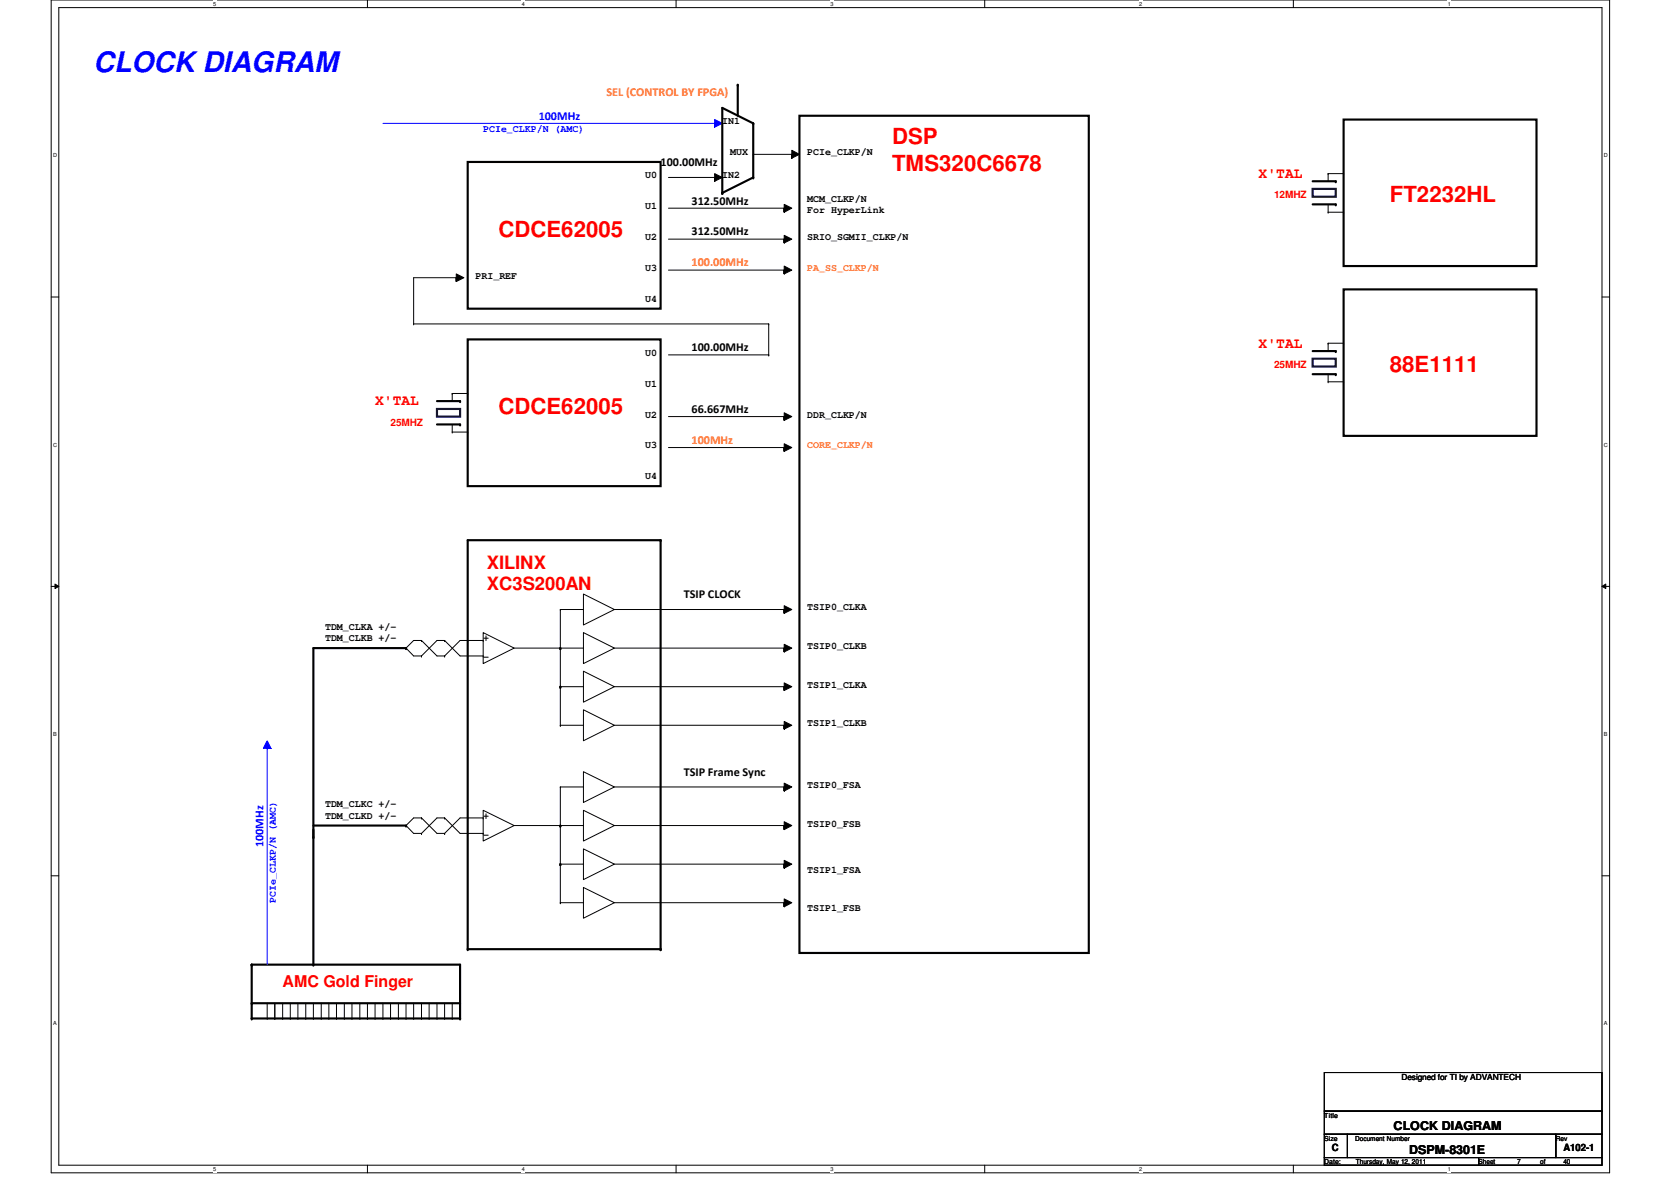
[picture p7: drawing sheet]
<svg xmlns="http://www.w3.org/2000/svg" width="297mm" height="210mm" viewBox="0 0 297 210" stroke-linecap="round" stroke-linejoin="round" font-family="sans-serif">
<path d="M9.1 0h277v208.4h-277zM10.5 1.4h274.3v205.7h-274.3z" fill="none" stroke="#000" stroke-width=".18"/>
<g fill="#fff">
<path d="M37.9 .1h.5v1.1h-.5z"/>
<path d="M37.9 207.2h.5v1.1h-.5z"/>
</g>
<path d="M65.3 0v1.4M65.3 207.1v1.3" fill="none" stroke="#000" stroke-width=".18"/>
<g fill="#fff">
<path d="M92.7 .1h.6v1.1h-.6z"/>
<path d="M92.7 207.2h.6v1.1h-.6z"/>
</g>
<path d="M120.2 0v1.4M120.2 207.1v1.3" fill="none" stroke="#000" stroke-width=".18"/>
<g fill="#fff">
<path d="M147.6 .1h.6v1.1h-.6z"/>
<path d="M147.6 207.2h.6v1.1h-.6z"/>
</g>
<path d="M175 0v1.4M175 207.1v1.3" fill="none" stroke="#000" stroke-width=".18"/>
<g fill="#fff">
<path d="M202.5 .1h.5v1.1h-.5z"/>
<path d="M202.5 207.2h.5v1.1h-.5z"/>
</g>
<path d="M229.9 0v1.4M229.9 207.1v1.3" fill="none" stroke="#000" stroke-width=".18"/>
<g fill="#fff">
<path d="M257.3 .1h.6v1.1h-.6z"/>
<path d="M257.3 207.2h.6v1.1h-.6z"/>
<path d="M9.4 27.1h.8v1.1h-.8z"/>
<path d="M285.1 27.1h.7v1.1h-.7z"/>
<path d="M9.4 78.5h.8v1.1h-.8z"/>
<path d="M285.1 78.5h.7v1.1h-.7z"/>
</g>
<path d="M9.1 52.8h1.4M284.8 52.8h1.3" fill="none" stroke="#000" stroke-width=".18"/>
<g fill="#fff">
<path d="M9.4 129.9h.7v1.1h-.7z"/>
<path d="M285.1 129.9h.6v1.1h-.6z"/>
</g>
<path d="M9.1 104.2h1.4M9.8 103.8l.7 .4-.7 .4zM284.8 104.2l.6-.4v.8zM284.8 104.2h1.3" fill="none" stroke="#000" stroke-width=".18"/>
<path d="M9.8 103.8l.7 .4-.7 .4zM284.8 104.2l.6-.4v.8z" fill="#000"/>
<g fill="#fff">
<path d="M9.4 181.4h.7v1.1h-.7z"/>
<path d="M285.1 181.4h.6v1.1h-.6z"/>
</g>
<g fill="none" stroke="#000" stroke-width=".18">
<path d="M118.8 37h20.6M139.4 36.3l1.4 .7-1.4 .7zM139.4 37h.1M236.1 30.9h.1M236.1 37.7h.1M236.1 30.9v1.3M236.1 36.3v1.4M236.1 30.9h2.7M236.1 37.7h2.7M238.8 30.9h.1M238.8 37.7h.1M73.5 57.6h.1"/>
<path d="M73.5 57.6h63.1M81.1 48.7l1.4 .7-1.4 .6zM81.1 49.4h.1M81.1 49.4h-7.6v8.2M118.8 42.5h20.6M118.8 48h20.6M136.6 57.6h.1M136.6 57.6v5.5M139.4 41.8l1.4 .7-1.4 .7zM139.4 47.3l1.4 .7-1.4 .7zM139.4 42.5h.1M139.4 48h.1"/>
<path d="M80.4 69.9h.1M80.4 76.8h.1M80.4 69.9v1.4M80.4 75.4v1.4M80.4 69.9h2.7M80.4 76.8h2.7M83.1 69.9h.1M83.1 76.8h.1M118.8 63.1h17.8M118.8 74h20.6M118.8 79.5h20.6M136.6 63.1h.1"/>
<path d="M139.4 73.4l1.4 .6-1.4 .7zM139.4 78.9l1.4 .6-1.4 .7zM139.4 74h.1M139.4 79.5h.1M236.1 61h.1M236.1 67.9h.1M236.1 61v1.4M236.1 66.5v1.4M236.1 61h2.7M236.1 67.9h2.7M238.8 61h.1M238.8 67.9h.1"/>
<path d="M72.2 115.2h.1M72.2 115.2l1.3 1.4h1.4M74.9 113.8h.1M74.9 116.6h.1M74.9 113.8h-1.4l-1.3 1.4M74.9 113.8l2.8 2.8h1.3M79 113.8h.1M79 116.6h.1M79 113.8h-1.3l-2.8 2.8M79 113.8l2.8 2.8h4.1M83.1 113.8h.1M83.1 116.6h.1"/>
<path d="M85.9 112.4l5.5 2.8-5.5 2.7zM85.9 113.8h.1M85.9 116.6h.1M85.9 113.8h-4.1l-2.8 2.8M91.4 115.2h12.3M99.6 115.2h.1M99.6 108.3h.1M99.6 108.3h4.1M99.6 108.3v20.6M103.7 105.6l5.5 2.7-5.5 2.8zM103.7 112.4l5.5 2.8-5.5 2.7zM103.7 119.3l5.5 2.7-5.5 2.8z"/>
<path d="M109.2 108.3h30.2M109.2 115.2h30.2M139.4 107.7l1.4 .6-1.4 .7zM139.4 114.5l1.4 .7-1.4 .7zM139.4 108.3h.1M139.4 115.2h.1M99.6 128.9h.1M99.6 122h.1M99.6 139.9h.1M99.6 122h4.1M99.6 139.9v20.5M99.6 128.9h4.1"/>
<path d="M99.6 139.9h4.1M103.7 126.2l5.5 2.7-5.5 2.8zM103.7 137.2l5.5 2.7-5.5 2.7zM109.2 122h30.2M109.2 128.9h30.2M109.2 139.9h30.2M139.4 121.4l1.4 .6-1.4 .7zM139.4 139.2l1.4 .7-1.4 .7zM139.4 128.2l1.4 .7-1.4 .7zM139.4 122h.1M139.4 139.9h.1M139.4 128.9h.1"/>
<path d="M9.1 155.7h1.4M72.2 146.7h.1M72.2 146.7l1.3 1.4h1.4M74.9 145.4h.1M74.9 148.1h.1M74.9 145.4h-1.4l-1.3 1.3M74.9 145.4l2.8 2.7h1.3M79 145.4h.1M79 148.1h.1M79 145.4h-1.3l-2.8 2.7M79 145.4l2.8 2.7h4.1M83.1 145.4h.1"/>
<path d="M83.1 148.1h.1M85.9 144l5.5 2.7-5.5 2.8zM85.9 145.4h.1M85.9 148.1h.1M85.9 145.4h-4.1l-2.8 2.7M91.4 146.7h12.3M99.6 146.7h.1M99.6 153.6h.1M99.6 153.6h4.1M103.7 144l5.5 2.7-5.5 2.8zM103.7 150.9l5.5 2.7-5.5 2.7zM103.7 157.7l5.5 2.7-5.5 2.8z"/>
<path d="M109.2 146.7h30.2M109.2 153.6h30.2M139.4 146l1.4 .7-1.4 .7zM139.4 152.9l1.4 .7-1.4 .7zM139.4 159.8l1.4 .6-1.4 .8zM139.4 146.7h.1M139.4 153.6h.1M284.8 155.7h1.3M47.5 178.3v2.7M48.8 178.3v2.7M50.2 178.3v2.7M51.6 178.3v2.7"/>
<path d="M53 178.3v2.7M54.4 178.3v2.7M55.7 178.3v2.7M57.1 178.3v2.7M58.5 178.3v2.7M59.8 178.3v2.7M61.2 178.3v2.7M62.6 178.3v2.7M64 178.3v2.7M65.3 178.3v2.7M66.7 178.3v2.7M68.1 178.3v2.7"/>
<path d="M69.4 178.3v2.7M70.8 178.3v2.7M72.2 178.3v2.7M73.5 178.3v2.7M74.9 178.3v2.7M76.3 178.3v2.7M77.7 178.3v2.7M79 178.3v2.7M80.4 178.3v2.7M99.6 160.4h.1M99.6 160.4h4.1M109.2 160.4h30.2"/>
<path d="M139.4 160.4h.1M47.5 181h.1M48.8 181h.1M50.2 181h.1M51.6 181h.1M53 181h.1M54.4 181h.1M55.7 181h.1M57.1 181h.1M58.5 181h.1M59.8 181h.1M61.2 181h.1"/>
<path d="M62.6 181h.1M64 181h.1M65.3 181h.1M66.7 181h.1M68.1 181h.1M69.4 181h.1M70.8 181h.1M72.2 181h.1M73.5 181h.1M74.9 181h.1M76.3 181h.1M77.7 181h.1"/>
<path d="M79 181h.1M80.4 181h.1"/>
</g>
<g fill="none" stroke="#000" stroke-width=".38">
<path d="M83.1 28.8h34.3v26.1h-34.3zM142.1 20.6h51.4v148.8h-51.4zM233.3 32.2h4.1M233.3 36.3h4.1M238.8 21.3h34.3v26h-34.3zM238.8 51.4h34.3v26.1h-34.3zM77.7 71.3h4.1M77.7 75.4h4.1M83.1 60.3h34.3v26.1h-34.3zM233.3 62.4h4.1M233.3 66.5h4.1M83.1 96h34.3v72.7h-34.3z"/>
<path d="M72.2 115.2h-16.5v56.2M55.7 146.7h16.5M44.7 171.4h37.1v9.6h-37.1zM44.7 178.3h37.1"/>
</g>
<g fill="#000">
<circle cx="237.4" cy="32.2" r=".19"/>
<circle cx="237.4" cy="36.3" r=".19"/>
<circle cx="81.8" cy="71.3" r=".19"/>
<circle cx="81.8" cy="75.4" r=".19"/>
<circle cx="237.4" cy="66.5" r=".19"/>
<circle cx="237.4" cy="62.4" r=".19"/>
<circle cx="117.4" cy="96" r=".19"/>
<circle cx="72.2" cy="115.2" r=".19"/>
<circle cx="99.6" cy="115.2" r=".19"/>
<circle cx="99.6" cy="122" r=".19"/>
<circle cx="55.7" cy="148.8" r=".19"/>
<circle cx="72.2" cy="146.7" r=".19"/>
<circle cx="99.6" cy="153.6" r=".19"/>
<circle cx="99.6" cy="146.7" r=".19"/>
<circle cx="44.7" cy="171.4" r=".19"/>
<circle cx="44.7" cy="178.3" r=".19"/>
<circle cx="55.7" cy="171.4" r=".19"/>
<circle cx="83.1" cy="168.7" r=".19"/>
<circle cx="117.4" cy="168.7" r=".19"/>
<circle cx="44.7" cy="181" r=".19"/>
<circle cx="81.8" cy="181" r=".19"/>
</g>
<path d="M233.3 33.6h4.1v1.4h-4.1zM77.7 72.7h4.1v1.3h-4.1zM233.3 63.8h4.1v1.4h-4.1z" fill="none" stroke="#000040" stroke-width=".38"/>
<g fill="#000">
<path d="M139.4 36.3l1.4 .7-1.4 .7z" fill-rule="evenodd"/>
<path d="M81.1 48.7l1.4 .7-1.4 .6z" fill-rule="evenodd"/>
<path d="M139.4 41.8l1.4 .7-1.4 .7z" fill-rule="evenodd"/>
<path d="M139.4 47.3l1.4 .7-1.4 .7z" fill-rule="evenodd"/>
<path d="M139.4 73.4l1.4 .6-1.4 .7z" fill-rule="evenodd"/>
<path d="M139.4 78.9l1.4 .6-1.4 .7z" fill-rule="evenodd"/>
<path d="M139.4 107.7l1.4 .6-1.4 .7z" fill-rule="evenodd"/>
<path d="M139.4 114.5l1.4 .7-1.4 .7z" fill-rule="evenodd"/>
<path d="M139.4 121.4l1.4 .6-1.4 .7z" fill-rule="evenodd"/>
<path d="M139.4 139.2l1.4 .7-1.4 .7z" fill-rule="evenodd"/>
<path d="M139.4 128.2l1.4 .7-1.4 .7z" fill-rule="evenodd"/>
<path d="M139.4 146l1.4 .7-1.4 .7z" fill-rule="evenodd"/>
<path d="M139.4 152.9l1.4 .7-1.4 .7z" fill-rule="evenodd"/>
<path d="M139.4 159.8l1.4 .6-1.4 .8z" fill-rule="evenodd"/>
</g>
<path d="M47.5 131.7l.7 1.3h-1.4z" fill-rule="evenodd" fill="#00f"/>
<path d="M47.5 131.7l.7 1.3h-1.4zM47.5 133h.1M47.5 133v38.4" fill="none" stroke="#00f" stroke-width=".18"/>
<path d="M127 21.3l1.4 .6-1.4 .7z" fill-rule="evenodd" fill="#00f"/>
<path d="M68.1 21.9h58.9M127 21.3l1.4 .6-1.4 .7zM127 21.9h.1" fill="none" stroke="#00f" stroke-width=".18"/>
<g fill="none" stroke="#000" stroke-width=".18">
<path d="M118.8 31.5h9.6M127 30.9l1.4 .6-1.4 .7zM128.4 31.5h.1M133.9 27.4h.1M133.9 27.4h6.9M140.8 26.7l1.3 .7-1.3 .7zM235.4 190.6h49.4v6.9h-49.4zM235.4 197.5h49.4v4.1h-49.4zM235.4 201.6h4.1v4.1h-4.1zM235.4 205.7h27.4v1.4h-27.4zM239.5 201.6h37.1v4.1h-37.1zM262.8 205.7h22v1.4h-22z"/>
<path d="M276.6 201.6h8.2v4.1h-8.2z"/>
</g>
<g fill="#000">
<path d="M127 30.9l1.4 .6-1.4 .7z" fill-rule="evenodd"/>
<path d="M140.8 26.7l1.3 .7-1.3 .7z" fill-rule="evenodd"/>
</g>
<path d="M128.4 19.2l5.5 2.7v9.6l-5.5 2.8zM131.1 15.1v5.5" fill="none" stroke="#000" stroke-width=".38"/>
<g fill="#000">
<circle cx="131.1" cy="15.1" r=".19"/>
<circle cx="128.4" cy="34.3" r=".19"/>
<circle cx="133.9" cy="31.5" r=".19"/>
<circle cx="133.9" cy="21.9" r=".19"/>
</g>
<text font-size="5" fill="#00f" x="16.6" y="12.8">CLOCK DIAGRAM</text>
<g font-size="3.9" fill="#f00">
<text x="158.6" y="25.6">DSP</text>
<text x="158.6" y="30.3">TMS320C6678</text>
<text x="247.1" y="35.9">FT2232HL</text>
<text x="88.6" y="42.1">CDCE62005</text>
<text x="247.1" y="66.1">88E1111</text>
<text x="88.6" y="73.6">CDCE62005</text>
</g>
<g font-size="3.3" fill="#f00">
<text x="86.6" y="101">XILINX</text>
<text x="86.6" y="104.9">XC3S200AN</text>
</g>
<text font-size="2.9" fill="#f00" x="50.2" y="175.5">AMC Gold Finger</text>
<g font-size="2.6" fill="#f00">
<text x="223.7" y="31.6">X'TAL</text>
<text x="223.7" y="61.8">X'TAL</text>
<text x="66.7" y="72.1">X'TAL</text>
</g>
<g font-size="2.2" fill="#ff8000">
<text x="107.8" y="17.1">SEL (CONTROL BY FPGA)</text>
<text x="122.9" y="47.3">100.00MHz</text>
<text x="122.9" y="78.9">100MHz</text>
</g>
<g font-size="2.2" fill="#00f">
<text x="95.8" y="21.3">100MHz</text>
<text x="46.9" y="150.6" transform="rotate(-90 46.9 150.6)">100MHz</text>
</g>
<g font-size="2.2">
<text x="117.4" y="29.5">100.00MHz</text>
<text x="122.9" y="41.8">312.50MHz</text>
<text x="122.9" y="36.4">312.50MHz</text>
<text x="122.9" y="62.4">100.00MHz</text>
<text x="122.9" y="73.4">66.667MHz</text>
<text x="121.5" y="106.3">TSIP CLOCK</text>
<text x="121.5" y="137.8">TSIP Frame Sync</text>
<text x="247.7" y="200.9">CLOCK DIAGRAM</text>
<text x="250.5" y="205">DSPM-8301E</text>
</g>
<g font-size="1.8" fill="#00f">
<text x="85.9" y="23.5">PCIe_CLKP/N (AMC)</text>
<text x="49" y="160.4" transform="rotate(-90 49 160.4)">PCIe_CLKP/N (AMC)</text>
</g>
<g font-size="1.8">
<text x="128.4" y="22.1">IN1</text>
<text x="129.8" y="27.6">MUX</text>
<text x="143.5" y="27.6">PCIe_CLKP/N</text>
<text x="114.7" y="31.7">U0</text>
<text x="128.4" y="31.7">IN2</text>
<text x="143.5" y="35.8">MCM_CLKP/N</text>
<text x="114.7" y="37.2">U1</text>
<text x="143.5" y="37.9">For HyperLink</text>
<text x="114.7" y="42.7">U2</text>
<text x="143.5" y="42.7">SRIO_SGMII_CLKP/N</text>
<text x="84.5" y="49.5">PRI_REF</text>
<text x="114.7" y="48.1">U3</text>
<text x="114.7" y="53.6">U4</text>
<text x="114.7" y="63.2">U0</text>
<text x="114.7" y="68.7">U1</text>
<text x="114.7" y="74.2">U2</text>
<text x="143.5" y="74.2">DDR_CLKP/N</text>
<text x="114.7" y="79.7">U3</text>
<text x="114.7" y="85.2">U4</text>
<text x="57.8" y="111.9">TDM_CLKA +/-</text>
<text x="85.9" y="114">+</text>
<text x="143.5" y="108.5">TSIP0_CLKA</text>
<text x="57.8" y="114">TDM_CLKB +/-</text>
<text x="85.9" y="117.4">-</text>
<text x="143.5" y="115.4">TSIP0_CLKB</text>
<text x="143.5" y="122.2">TSIP1_CLKA</text>
<text x="143.5" y="129.1">TSIP1_CLKB</text>
<text x="57.8" y="143.5">TDM_CLKC +/-</text>
<text x="143.5" y="140">TSIP0_FSA</text>
<text x="57.8" y="145.5">TDM_CLKD +/-</text>
<text x="85.9" y="145.5">+</text>
<text x="85.9" y="149">-</text>
<text x="143.5" y="146.9">TSIP0_FSB</text>
<text x="143.5" y="155.1">TSIP1_FSA</text>
<text x="143.5" y="162">TSIP1_FSB</text>
<text x="236.8" y="204.6">C</text>
<text x="277.9" y="204.6">A102-1</text>
</g>
<g font-size="1.8" fill="#f00">
<text x="226.5" y="35.2">12MHZ</text>
<text x="226.5" y="65.4">25MHZ</text>
<text x="69.4" y="75.7">25MHZ</text>
</g>
<g font-size="1.8" fill="#ff8000">
<text x="143.5" y="48.1">PA_SS_CLKP/N</text>
<text x="143.5" y="79.7">CORE_CLKP/N</text>
</g>
<text font-size="1.5" x="249.1" y="192">Designed for TI by ADVANTECH</text>
<g font-size="1.2">
<text x="235.4" y="198.6">Title</text>
<text x="235.4" y="202.7">Size</text>
<text x="240.9" y="202.7">Document Number</text>
<text x="276.6" y="202.7">Rev</text>
<text x="235.4" y="206.9">Date:</text>
<text x="241" y="206.9">Thursday, May 12, 2011</text>
<text x="262.8" y="206.9">Sheet</text>
<text x="269.7" y="206.9">7</text>
<text x="273.8" y="206.9">of</text>
<text x="277.9" y="206.9">40</text>
</g>
<g font-size="1">
<text x="37.9" y="1">5</text>
<text x="92.7" y="1">4</text>
<text x="147.6" y="1">3</text>
<text x="202.5" y="1">2</text>
<text x="257.3" y="1">1</text>
<text x="9.4" y="27.9">D</text>
<text x="285.1" y="27.9">D</text>
<text x="9.4" y="79.4">C</text>
<text x="285.1" y="79.4">C</text>
<text x="9.4" y="130.8">B</text>
<text x="285.1" y="130.8">B</text>
<text x="9.4" y="182.2">A</text>
<text x="285.1" y="182.2">A</text>
<text x="37.9" y="208.1">5</text>
<text x="92.7" y="208.1">4</text>
<text x="147.6" y="208.1">3</text>
<text x="202.5" y="208.1">2</text>
<text x="257.3" y="208.1">1</text>
</g>
</svg>
